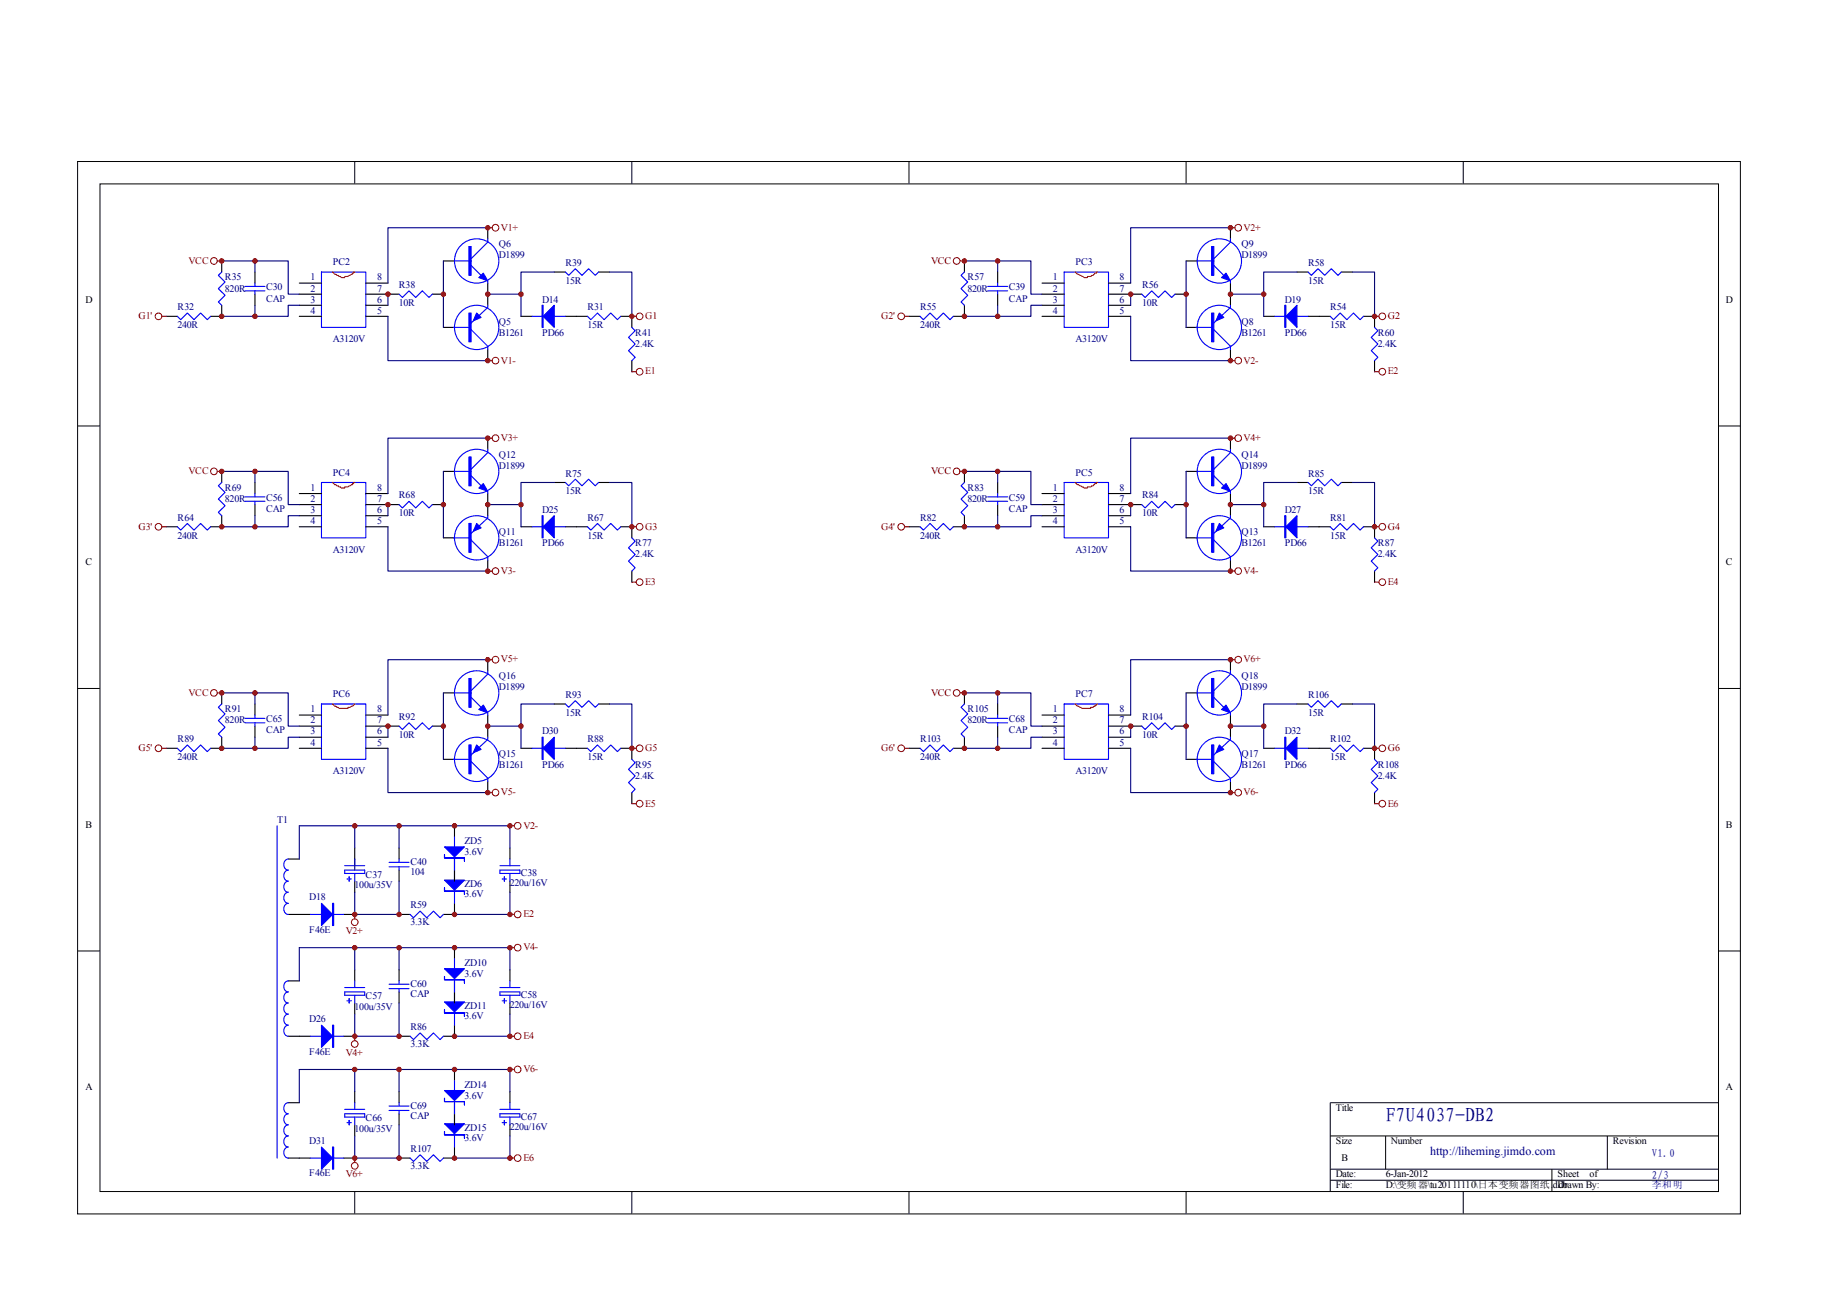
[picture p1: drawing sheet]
<svg xmlns="http://www.w3.org/2000/svg" width="297mm" height="210mm" viewBox="0 0 297 210" stroke-linecap="round" stroke-linejoin="round" font-family="sans-serif">
<g fill="none" stroke="#000" stroke-width=".16">
<path d="M12.6 26.3h270.4v171.1h-270.4zM16.3 29.9h263.1v163.8h-263.1zM57.7 26.2v3.6M102.7 26.2v3.6M147.8 26.2v3.6M192.8 26.2v3.6M237.9 26.2v3.6M12.6 69.3h3.6M279.3 69.3h3.7M12.6 111.9h3.6M279.3 111.9h3.7M12.6 154.6h3.6"/>
<path d="M279.3 154.6h3.7M279.3 179.3h-63v14.4M57.7 193.7v3.6M102.7 193.7v3.6M147.8 193.7v3.6M192.8 193.7v3.6M216.3 184.7h63M216.3 190.1h63M216.3 191.9h63M225.3 184.7v5.4M237.9 193.7v3.6M252.3 190.1v3.6"/>
<path d="M261.3 184.7v5.4"/>
</g>
<g fill="none" stroke="#00f" stroke-width=".18">
<path d="M79.3 38.8v.6l-2.7 2.7M200.1 38.8v.6l-2.8 2.7M28.8 51.4l.6 .6 1.1-1.1 1 1.1 1.1-1.1 1.1 1.1 .5-.6M36 44.2l-.5 .6 1.1 1.1-1.1 1 1.1 1.1-1.1 1.1 .5 .5M39.8 46.6h3.3M39.8 47.3h3.3M41.4 46v.6M41.4 47.3v.5M52.3 44.2h7.2v9h-7.2zM64.9 47.8l.5 .6 1.1-1.1 1.1 1.1 1.1-1.1 1 1.1 .6-.6M73.7 53.2h2.5M73.9 42.4h2.7"/>
<path d="M76.6 53.6l2.7 2.7v.5M76.6 43.2l1.6 1.6M79.3 49.6v.4l-2.7 2.5M79.3 45.7v.3M86.5 51.4h5.4M91.9 44.2l.6 .6 1-1.1 1.1 1.1 1.1-1.1 1.1 1.1 .5-.6M95.5 51.4l.6 .6 1-1.1 1.1 1.1 1.1-1.1 1.1 1.1 .5-.6M102.7 53.2l.6 .6-1.1 1.1 1.1 1-1.1 1.1 1.1 1.1-.6 .5M149.6 51.4l.5 .6 1.1-1.1 1.1 1.1 1.1-1.1 1.1 1.1 .5-.6M156.8 44.2l-.5 .6 1 1.1-1 1 1 1.1-1 1.1 .5 .5M160.6 46.6h3.2M160.6 47.3h3.2"/>
<path d="M162.2 46v.6M162.2 47.3v.5M173 44.2h7.2v9h-7.2zM185.6 47.8l.6 .6 1.1-1.1 1 1.1 1.1-1.1 1.1 1.1 .5-.6M194.5 53.2h2.5M194.6 42.4h2.7M197.3 53.6l2.8 2.7v.5M197.3 43.2l1.7 1.6M200.1 49.6v.4l-2.8 2.5M200.1 45.7v.3M207.3 51.4h5.4M212.7 44.2l.5 .6 1.1-1.1 1.1 1.1 1.1-1.1 1 1.1 .6-.6"/>
<path d="M216.3 51.4l.5 .6 1.1-1.1 1.1 1.1 1.1-1.1 1 1.1 .6-.6M223.5 53.2l.5 .6-1.1 1.1 1.1 1-1.1 1.1 1.1 1.1-.5 .5M36 78.4l-.5 .6 1.1 1.1-1.1 1 1.1 1.1-1.1 1.1 .5 .5M52.3 78.4h7.2v9h-7.2zM73.9 76.6h2.7M76.6 77.4l1.6 1.6M79.3 73v.6l-2.7 2.7M79.3 79.9v.3M91.9 78.4l.6 .6 1-1.1 1.1 1.1 1.1-1.1 1.1 1.1 .5-.6M156.8 78.4l-.5 .6 1 1.1-1 1 1 1.1-1 1.1 .5 .5M173 78.4h7.2v9h-7.2zM194.6 76.6h2.7"/>
<path d="M197.3 77.4l1.7 1.6M200.1 73v.6l-2.8 2.7M200.1 79.9v.3M212.7 78.4l.5 .6 1.1-1.1 1.1 1.1 1.1-1.1 1 1.1 .6-.6M28.8 85.6l.6 .6 1.1-1.1 1 1.1 1.1-1.1 1.1 1.1 .5-.6M39.8 80.8h3.3M39.8 81.5h3.3M41.4 80.2v.6M41.4 81.5v.5M64.9 82l.5 .6 1.1-1.1 1.1 1.1 1.1-1.1 1 1.1 .6-.6M73.7 87.4h2.5M76.6 87.8l2.7 2.7v.6"/>
<path d="M79.3 83.8v.4l-2.7 2.5M86.5 85.6h5.4M95.5 85.6l.6 .6 1-1.1 1.1 1.1 1.1-1.1 1.1 1.1 .5-.6M102.7 87.4l.6 .6-1.1 1.1 1.1 1.1-1.1 1 1.1 1.1-.6 .6M149.6 85.6l.5 .6 1.1-1.1 1.1 1.1 1.1-1.1 1.1 1.1 .5-.6M160.6 80.8h3.2M160.6 81.5h3.2M162.2 80.2v.6M162.2 81.5v.5M185.6 82l.6 .6 1.1-1.1 1 1.1 1.1-1.1 1.1 1.1 .5-.6M194.5 87.4h2.5M197.3 87.8l2.8 2.7v.6"/>
<path d="M200.1 83.8v.4l-2.8 2.5M207.3 85.6h5.4M216.3 85.6l.5 .6 1.1-1.1 1.1 1.1 1.1-1.1 1 1.1 .6-.6M223.5 87.4l.5 .6-1.1 1.1 1.1 1.1-1.1 1 1.1 1.1-.5 .6M36 114.5l-.5 .5 1.1 1.1-1.1 1.1 1.1 1-1.1 1.1 .5 .6M39.8 116.8h3.3M39.8 117.5h3.3M41.4 116.3v.5M41.4 117.5v.6M52.3 114.5h7.2v9h-7.2zM64.9 118.1l.5 .5 1.1-1.1 1.1 1.1 1.1-1.1 1 1.1 .6-.5M73.9 112.7h2.7"/>
<path d="M76.6 113.4l1.6 1.6M79.3 109.1v.5l-2.7 2.7M79.3 119.9v.3l-2.7 2.5M79.3 115.9v.4M91.9 114.5l.6 .5 1-1.1 1.1 1.1 1.1-1.1 1.1 1.1 .5-.5M156.8 114.5l-.5 .5 1 1.1-1 1.1 1 1-1 1.1 .5 .6M160.6 116.8h3.2M160.6 117.5h3.2M162.2 116.3v.5M162.2 117.5v.6M173 114.5h7.2v9h-7.2zM185.6 118.1l.6 .5 1.1-1.1 1 1.1 1.1-1.1 1.1 1.1 .5-.5"/>
<path d="M194.6 112.7h2.7M197.3 113.4l1.7 1.6M200.1 109.1v.5l-2.8 2.7M200.1 119.9v.3l-2.8 2.5M200.1 115.9v.4M212.7 114.5l.5 .5 1.1-1.1 1.1 1.1 1.1-1.1 1 1.1 .6-.5M28.8 121.7l.6 .5 1.1-1.1 1 1.1 1.1-1.1 1.1 1.1 .5-.5M45.1 134.3v54M46.9 139.7a.93 .93 0 0 0-.8 .9 .93 .93 0 0 0 .8 .9 .92 .92 0 0 0-.8 .9 .92 .92 0 0 0 .8 .9 .92 .92 0 0 0-.8 .9 .92 .92 0 0 0 .8 .9 .93 .93 0 0 0-.8 .9 .93 .93 0 0 0 .8 .9 .92 .92 0 0 0-.8 .9 .92 .92 0 0 0 .8 .9M57.7 139.7v1.1M64.9 139.7v.5M73.7 123.5h2.5"/>
<path d="M73.9 136.1v10.8M76.6 123.8l2.7 2.7v.6M82.9 139.7v1.1M86.5 121.7h5.4M95.5 121.7l.6 .5 1-1.1 1.1 1.1 1.1-1.1 1.1 1.1 .5-.5M102.7 123.5l.6 .5-1.1 1.1 1.1 1.1-1.1 1 1.1 1.1-.6 .6M149.6 121.7l.5 .5 1.1-1.1 1.1 1.1 1.1-1.1 1.1 1.1 .5-.5M194.5 123.5h2.5M197.3 123.8l2.8 2.7v.6M207.3 121.7h5.4M216.3 121.7l.5 .5 1.1-1.1 1.1 1.1 1.1-1.1 1 1.1 .6-.5M223.5 123.5l.5 .5-1.1 1.1 1.1 1.1-1.1 1 1.1 1.1-.5 .6"/>
<path d="M46.9 159.5a.92 .92 0 0 0-.8 .9 .92 .92 0 0 0 .8 .9 .92 .92 0 0 0-.8 .9 .92 .92 0 0 0 .8 .9 .93 .93 0 0 0-.8 .9 .93 .93 0 0 0 .8 .9 .92 .92 0 0 0-.8 .9 .92 .92 0 0 0 .8 .9 .92 .92 0 0 0-.8 .9 .92 .92 0 0 0 .8 .9M50.5 148.7h5.4M56 141.5h3.3v.5h-3.3zM56 140.8h3.3M56.4 142.9h.7M56.8 142.6v.7M57.7 142v1.3M57.7 159.5v1.1M63.3 140.2h3.2M63.3 140.9h3.2M64.9 140.9v.6M64.9 159.5v.5"/>
<path d="M66.7 148.7l.5 .5 1.1-1.1 1.1 1.1 1.1-1.1 1 1.1 .6-.5M73.9 155.9v10.8M81.3 140.8h3.2M81.3 141.5h3.2v.5h-3.2zM81.6 142.9h.8M82 142.6v.7M82.9 142v1.3M82.9 159.5v1.1M46.9 179.3a.93 .93 0 0 0-.8 .9 .93 .93 0 0 0 .8 .9 .92 .92 0 0 0-.8 .9 .92 .92 0 0 0 .8 .9 .92 .92 0 0 0-.8 .9 .92 .92 0 0 0 .8 .9 .92 .92 0 0 0-.8 .9 .92 .92 0 0 0 .8 .9 .92 .92 0 0 0-.8 .9 .92 .92 0 0 0 .8 .9M50.5 168.5h5.4M56 161.3h3.3v.5h-3.3zM56 160.6h3.3"/>
<path d="M56.4 162.7h.7M56.8 162.4v.7M57.7 161.8v1.3M57.7 179.3v1.1M63.3 160h3.2M63.3 160.7h3.2M63.3 179.8h3.2M64.9 160.7v.6M64.9 179.3v.5M66.7 168.5l.5 .5 1.1-1.1 1.1 1.1 1.1-1.1 1 1.1 .6-.5M73.9 175.7v10.8M81.3 161.3h3.2v.5h-3.2z"/>
<path d="M81.3 160.6h3.2M81.6 162.7h.8M82 162.4v.7M82.9 161.8v1.3M82.9 179.3v1.1M50.5 188.3h5.4M56 181.1h3.3v.5h-3.3zM56 180.4h3.3M56.4 182.5h.7M56.8 182.2v.7M57.7 181.6v1.3M63.3 180.5h3.2"/>
<path d="M64.9 180.5v.6M66.7 188.3l.5 .5 1.1-1 1.1 1 1.1-1 1 1 .6-.5M81.3 181.1h3.2v.5h-3.2zM81.3 180.4h3.2M81.6 182.5h.8M82 182.2v.7M82.9 181.6v1.3"/>
<circle cx="77.5" cy="42.4" r="3.6"/>
<circle cx="77.5" cy="53.2" r="3.6"/>
<circle cx="198.2" cy="42.4" r="3.6"/>
<circle cx="198.2" cy="53.2" r="3.6"/>
<circle cx="77.5" cy="76.6" r="3.6"/>
<circle cx="198.2" cy="76.6" r="3.6"/>
<circle cx="77.5" cy="87.5" r="3.6"/>
<circle cx="198.2" cy="87.5" r="3.6"/>
<circle cx="77.5" cy="112.7" r="3.6"/>
<circle cx="198.2" cy="112.7" r="3.6"/>
<circle cx="77.5" cy="123.5" r="3.6"/>
<circle cx="198.2" cy="123.5" r="3.6"/>
</g>
<g fill="none" stroke="#000" stroke-width=".18">
<path d="M79.3 37v1.8M200.1 37v1.8M27 51.4h1.8M36 49.6v1.8h-1.8M36 42.4v1.8M41.4 44.2v1.8M41.4 47.8v1.8M48.7 46h3.6M48.7 47.8h3.6M48.7 49.6h3.6M48.7 51.4h3.6M59.5 46h3.6"/>
<path d="M59.5 47.8h5.4M59.5 49.6h3.6M59.5 51.4h3.6M70.3 47.8h1.8M72.1 42.4h1.8M72.1 53.2h1.8M79.3 46v3.6M79.3 56.8v1.8M84.7 51.4h1.8M90.1 44.2h1.8M91.9 51.4h3.6M97.3 44.2h1.8"/>
<path d="M100.9 51.4h1.8v1.8M102.7 58.6v1.8M147.8 51.4h1.8M156.8 49.6v1.8h-1.8M156.8 42.4v1.8M162.2 44.2v1.8M162.2 47.8v1.8M169.4 46h3.6M169.4 47.8h3.6M169.4 49.6h3.6M169.4 51.4h3.6M180.2 46h3.6"/>
<path d="M180.2 47.8h5.4M180.2 49.6h3.6M180.2 51.4h3.6M191 47.8h1.8M192.8 42.4h1.8M192.8 53.2h1.8M200.1 46v3.6M200.1 56.8v1.8M205.5 51.4h1.8M210.9 44.2h1.8M212.7 51.4h3.6M218.1 44.2h1.8"/>
<path d="M221.7 51.4h1.8v1.8M223.5 58.6v1.8M36 76.6v1.8M41.4 78.4v1.8M72.1 76.6h1.8M79.3 71.2v1.8M90.1 78.4h1.8M97.3 78.4h1.8M156.8 76.6v1.8M162.2 78.4v1.8M192.8 76.6h1.8M200.1 71.2v1.8"/>
<path d="M210.9 78.4h1.8M218.1 78.4h1.8M27 85.6h1.8M36 83.8v1.8h-1.8M41.4 82v1.8M48.7 80.2h3.6M48.7 82h3.6M48.7 83.8h3.6M48.7 85.6h3.6M59.5 80.2h3.6M59.5 82h5.4M59.5 83.8h3.6"/>
<path d="M59.5 85.6h3.6M70.3 82h1.8M72.1 87.4h1.8M79.3 80.2v3.6M79.3 91.1v1.8M84.7 85.6h1.8M91.9 85.6h3.6M100.9 85.6h1.8v1.8M102.7 92.9v1.8M147.8 85.6h1.8M156.8 83.8v1.8h-1.8M162.2 82v1.8"/>
<path d="M169.4 80.2h3.6M169.4 82h3.6M169.4 83.8h3.6M169.4 85.6h3.6M180.2 80.2h3.6M180.2 82h5.4M180.2 83.8h3.6M180.2 85.6h3.6M191 82h1.8M192.8 87.4h1.8M200.1 80.2v3.6M200.1 91.1v1.8"/>
<path d="M205.5 85.6h1.8M212.7 85.6h3.6M221.7 85.6h1.8v1.8M223.5 92.9v1.8M36 112.7v1.8M36 119.9v1.8h-1.8M41.4 114.5v1.8M41.4 118.1v1.8M48.7 116.3h3.6M48.7 118.1h3.6M48.7 119.9h3.6M59.5 116.3h3.6"/>
<path d="M59.5 118.1h5.4M59.5 119.9h3.6M70.3 118.1h1.8M72.1 112.7h1.8M79.3 107.3v1.8M79.3 116.3v3.6M90.1 114.5h1.8M97.3 114.5h1.8M156.8 119.9v1.8h-1.8M156.8 112.7v1.8M162.2 114.5v1.8M162.2 118.1v1.8"/>
<path d="M169.4 116.3h3.6M169.4 118.1h3.6M169.4 119.9h3.6M180.2 116.3h3.6M180.2 118.1h5.4M180.2 119.9h3.6M191 118.1h1.8M192.8 112.7h1.8M200.1 107.3v1.8M200.1 116.3v3.6M210.9 114.5h1.8M218.1 114.5h1.8"/>
<path d="M27 121.7h1.8M46.9 139.7h1.8M48.7 121.7h3.6M57.7 137.9v1.8M59.5 121.7h3.6M64.9 137.9v1.8M72.1 123.5h1.8M73.9 134.3v1.8M73.9 139.7v3.6M79.3 127.1v1.8M82.9 137.9v1.8M84.7 121.7h1.8"/>
<path d="M91.9 121.7h3.6M100.9 121.7h1.8v1.8M102.7 128.9v1.8M147.8 121.7h1.8M169.4 121.7h3.6M180.2 121.7h3.6M192.8 123.5h1.8M200.1 127.1v1.8M205.5 121.7h1.8M212.7 121.7h3.6M221.7 121.7h1.8v1.8M223.5 128.9v1.8"/>
<path d="M46.9 148.7h3.6M46.9 159.5h1.8M55.9 148.7h1.8M57.7 143.3v1.8M57.7 157.7v1.8M64.9 148.7h1.8M64.9 141.5v1.8M64.9 157.7v1.8M73.9 146.9v1.8h-1.8M73.9 154.1v1.8M73.9 159.5v3.6M82.9 143.3v1.8"/>
<path d="M82.9 157.7v1.8M46.9 168.5h3.6M46.9 179.3h1.8M55.9 168.5h1.8M57.7 163.1v1.8M57.7 177.5v1.8M64.9 161.3v1.8M64.9 177.5v1.8M64.9 168.5h1.8M73.9 166.7v1.8h-1.8M73.9 173.9v1.8M73.9 179.3v3.6"/>
<path d="M82.9 163.1v1.8M82.9 177.5v1.8M46.9 188.3h3.6M55.9 188.3h1.8M57.7 182.9v1.8M64.9 181.1v1.8M64.9 188.3h1.8M73.9 186.5v1.8h-1.8M82.9 182.9v1.8"/>
</g>
<path d="M54.1 44.2l.3 .4 1.1 .5h.5v-.1h.6l.7-.4v-.2h.2v-.2h.2M174.8 44.2l.4 .4 1.1 .5h.5v-.1h.5l.8-.6h.1v-.2h.2M54.1 78.4l.3 .4 1.1 .5h.5v-.1h.6l.7-.4v-.2h.2v-.2h.2M174.8 78.4l.4 .4 1.1 .5h.5v-.1h.5l.8-.6h.1v-.2h.2M54.1 114.5a2.07 2.07 0 0 0 1.6 .7h.9v-.2h.3l.8-.5M174.8 114.5a2.07 2.07 0 0 0 1.6 .7h.9v-.2h.4l.7-.5" fill="none" stroke="#f00" stroke-width=".18"/>
<g fill="none" stroke="#800000" stroke-width=".16">
<circle cx="80.6" cy="37" r=".54"/>
<circle cx="201.3" cy="37" r=".54"/>
<circle cx="25.8" cy="51.4" r=".54"/>
<circle cx="34.8" cy="42.4" r=".54"/>
<circle cx="80.6" cy="58.6" r=".54"/>
<circle cx="104" cy="51.4" r=".54"/>
<circle cx="146.5" cy="51.4" r=".54"/>
<circle cx="155.5" cy="42.4" r=".54"/>
<circle cx="201.3" cy="58.6" r=".54"/>
<circle cx="224.7" cy="51.4" r=".54"/>
<circle cx="34.8" cy="76.6" r=".54"/>
<circle cx="80.6" cy="71.2" r=".54"/>
<circle cx="104" cy="60.4" r=".54"/>
<circle cx="155.5" cy="76.6" r=".54"/>
<circle cx="201.3" cy="71.2" r=".54"/>
<circle cx="224.7" cy="60.4" r=".54"/>
<circle cx="25.8" cy="85.6" r=".54"/>
<circle cx="80.6" cy="92.9" r=".54"/>
<circle cx="104" cy="94.6" r=".54"/>
<circle cx="104" cy="85.6" r=".54"/>
<circle cx="146.5" cy="85.6" r=".54"/>
<circle cx="201.3" cy="92.9" r=".54"/>
<circle cx="224.7" cy="94.6" r=".54"/>
<circle cx="224.7" cy="85.6" r=".54"/>
<circle cx="34.8" cy="112.7" r=".54"/>
<circle cx="80.6" cy="107.3" r=".54"/>
<circle cx="155.5" cy="112.7" r=".54"/>
<circle cx="201.3" cy="107.3" r=".54"/>
<circle cx="25.8" cy="121.7" r=".54"/>
<circle cx="80.6" cy="128.9" r=".54"/>
<circle cx="84.2" cy="134.3" r=".54"/>
<circle cx="104" cy="130.7" r=".54"/>
<circle cx="104" cy="121.7" r=".54"/>
<circle cx="146.5" cy="121.7" r=".54"/>
<circle cx="201.3" cy="128.9" r=".54"/>
<circle cx="224.7" cy="130.7" r=".54"/>
<circle cx="224.7" cy="121.7" r=".54"/>
<circle cx="57.7" cy="149.9" r=".54"/>
<circle cx="84.2" cy="154.1" r=".54"/>
<circle cx="84.2" cy="148.7" r=".54"/>
<circle cx="57.7" cy="169.7" r=".54"/>
<circle cx="84.2" cy="173.9" r=".54"/>
<circle cx="84.2" cy="168.5" r=".54"/>
<circle cx="57.7" cy="189.6" r=".54"/>
<circle cx="84.2" cy="188.3" r=".54"/>
</g>
<g fill="none" stroke="#800000" stroke-width=".18">
<path d="M79.3 37h.7M200.1 37h.7M26.3 51.4h.7M35.3 42.4h.7M79.3 58.6h.7M102.7 51.4h.7M147.1 51.4h.7M156.1 42.4h.7M200.1 58.6h.7M223.5 51.4h.7M35.3 76.6h.7M79.3 71.2h.7"/>
<path d="M102.7 60.4h.7M156.1 76.6h.7M200.1 71.2h.7M223.5 60.4h.7M26.3 85.6h.7M79.3 92.9h.7M102.7 85.6h.7M102.7 94.7h.7M147.1 85.6h.7M200.1 92.9h.7M223.5 85.6h.7M223.5 94.7h.7"/>
<path d="M35.3 112.7h.7M79.3 107.3h.7M156.1 112.7h.7M200.1 107.3h.7M26.3 121.7h.7M79.3 128.9h.7M82.9 134.3h.7M102.7 121.7h.7M102.7 130.7h.7M147.1 121.7h.7M200.1 128.9h.7M223.5 121.7h.7"/>
<path d="M223.5 130.7h.7M57.7 148.7v.7M82.9 148.7h.7M82.9 154.1h.7M57.7 168.5v.7M82.9 168.5h.7M82.9 173.9h.7M57.7 188.3v.7M82.9 188.3h.7"/>
</g>
<g fill="none" stroke="#000080" stroke-width=".18">
<path d="M79.3 37h-16.2v9M200.1 37h-16.3v9M36 42.4h10.9v5.4h1.8M41.4 42.4v1.8M41.4 49.6v1.8M48.7 49.6h-1.8v1.8h-10.9M63.1 51.4v7.2h16.2M63.1 47.8v1.8M72.1 42.4v10.8M79.3 47.8h5.4M90.1 44.2h-5.4v7.2M99.1 44.2h3.6v7.2"/>
<path d="M156.8 42.4h10.8v5.4h1.8M162.2 42.4v1.8M162.2 49.6v1.8M169.4 49.6h-1.8v1.8h-10.8M183.8 51.4v7.2h16.3M183.8 47.8v1.8M192.8 42.4v10.8M200.1 47.8h5.4M210.9 44.2h-5.4v7.2M219.9 44.2h3.6v7.2M36 76.6h10.9v5.4h1.8M41.4 76.6v1.8"/>
<path d="M72.1 76.6v10.8M79.3 71.2h-16.2v9M90.1 78.4h-5.4v7.2M99.1 78.4h3.6v7.2M156.8 76.6h10.8v5.4h1.8M162.2 76.6v1.8M192.8 76.6v10.8M200.1 71.2h-16.3v9M210.9 78.4h-5.4v7.2M219.9 78.4h3.6v7.2M41.4 83.8v1.8M48.7 83.8h-1.8v1.8h-10.9"/>
<path d="M63.1 85.6v7.3h16.2M63.1 82v1.8M79.3 82h5.4M162.2 83.8v1.8M169.4 83.8h-1.8v1.8h-10.8M183.8 85.6v7.3h16.3M183.8 82v1.8M200.1 82h5.4M36 112.7h10.9v5.4h1.8M41.4 112.7v1.8M41.4 119.9v1.8M48.7 119.9h-1.8v1.8h-10.9"/>
<path d="M63.1 118.1v1.8M72.1 112.7v10.8M79.3 107.3h-16.2v9M79.3 118.1h5.4M90.1 114.5h-5.4v7.2M99.1 114.5h3.6v7.2M156.8 112.7h10.8v5.4h1.8M162.2 112.7v1.8M162.2 119.9v1.8M169.4 119.9h-1.8v1.8h-10.8M183.8 118.1v1.8M192.8 112.7v10.8"/>
<path d="M200.1 107.3h-16.3v9M200.1 118.1h5.4M210.9 114.5h-5.4v7.2M219.9 114.5h3.6v7.2M57.7 134.3v3.6M57.7 139.7v1.8M63.1 121.7v7.2h16.2M64.9 134.3v3.6M82.9 137.9v-3.6h-34.2v5.4M183.8 121.7v7.2h16.3M57.7 154.1v3.6M64.9 143.3v5.4h-7.2v-3.6"/>
<path d="M64.9 154.1v3.6M82.9 145.1v3.6h-9M82.9 157.7v-3.6h-34.2v5.4M57.7 173.9v3.6M64.9 163.1v5.4h-7.2v-3.6M64.9 173.9v3.6M82.9 164.9v3.6h-9M82.9 177.5v-3.6h-34.2v5.4M64.9 182.9v5.4h-7.2v-3.6M82.9 184.7v3.6h-9"/>
</g>
<g fill="#00f" stroke="#00f" stroke-width=".18">
<path d="M77.9 45.1l.7-.7 .7 1.3z"/>
<path d="M77.5 50.9l.7 .7-1.2 .6z"/>
<path d="M88.3 51.4l1.8-1.8v3.6z"/>
<path d="M52.3 146.9l1.8 1.8-1.8 1.8z"/>
<path d="M72.3 143.1h3.2l-1.6 1.6z"/>
<path d="M78.6 78.6l.7 1.3-1.4-.6z"/>
<path d="M77.5 85.1l.7 .7-1.2 .6z"/>
<path d="M88.3 85.6l1.8-1.8v3.6z"/>
<path d="M78.6 114.6l.7 1.3-1.4-.5z"/>
<path d="M77.5 121.1l.7 .7-1.2 .6z"/>
<path d="M88.3 121.7l1.8-1.8v3.6z"/>
<path d="M198.6 45.1l.7-.7 .8 1.3z"/>
<path d="M198.2 50.9l.8 .7-1.3 .6z"/>
<path d="M209.1 51.4l1.8-1.8v3.6z"/>
<path d="M198.6 79.3l.7-.7 .8 1.3z"/>
<path d="M198.2 85.1l.8 .7-1.3 .6z"/>
<path d="M209.1 85.6l1.8-1.8v3.6z"/>
<path d="M198.6 115.4l.7-.8 .8 1.3z"/>
<path d="M198.2 121.1l.8 .7-1.3 .6z"/>
<path d="M209.1 121.7l1.8-1.8v3.6z"/>
<path d="M72.3 137.7h3.2l-1.6 1.6z"/>
<path d="M52.3 166.7l1.8 1.8-1.8 1.8z"/>
<path d="M72.3 162.9h3.2l-1.6 1.6z"/>
<path d="M72.3 157.5h3.2l-1.6 1.6z"/>
<path d="M52.3 186.5l1.8 1.8-1.8 1.8z"/>
<path d="M72.3 182.7h3.2l-1.6 1.6z"/>
<path d="M72.3 177.3h3.2l-1.6 1.6z"/>
<path d="M76.2 40.1h.4v4.7h-.4z" fill-rule="evenodd"/>
<path d="M76.2 50.9h.4v4.7h-.4z" fill-rule="evenodd"/>
<path d="M88.1 49.6h.2v3.6h-.2z" fill-rule="evenodd"/>
<path d="M54.1 146.9h.1v3.6h-.1z" fill-rule="evenodd"/>
<path d="M72.3 144.4v.5h3.2v.5v-.5h-3.2z" fill-rule="evenodd"/>
<path d="M76.2 74.3h.4v4.7h-.4z" fill-rule="evenodd"/>
<path d="M76.2 85.1h.4v4.7h-.4z" fill-rule="evenodd"/>
<path d="M88.1 83.8h.2v3.6h-.2z" fill-rule="evenodd"/>
<path d="M76.2 110.3h.4v4.7h-.4z" fill-rule="evenodd"/>
<path d="M76.2 121.1h.4v4.7h-.4z" fill-rule="evenodd"/>
<path d="M88.1 119.9h.2v3.6h-.2z" fill-rule="evenodd"/>
<path d="M197 40.1h.3v4.7h-.3z" fill-rule="evenodd"/>
<path d="M197 50.9h.3v4.7h-.3z" fill-rule="evenodd"/>
<path d="M208.9 49.6h.2v3.6h-.2z" fill-rule="evenodd"/>
<path d="M197 74.3h.3v4.7h-.3z" fill-rule="evenodd"/>
<path d="M197 85.1h.3v4.7h-.3z" fill-rule="evenodd"/>
<path d="M208.9 83.8h.2v3.6h-.2z" fill-rule="evenodd"/>
<path d="M197 110.3h.3v4.7h-.3z" fill-rule="evenodd"/>
<path d="M197 121.1h.3v4.7h-.3z" fill-rule="evenodd"/>
<path d="M208.9 119.9h.2v3.6h-.2z" fill-rule="evenodd"/>
<path d="M72.3 139v.5h3.2v.5v-.5h-3.2z" fill-rule="evenodd"/>
<path d="M54.1 166.7h.1v3.6h-.1z" fill-rule="evenodd"/>
<path d="M72.3 164.2v.5h3.2v.5v-.5h-3.2z" fill-rule="evenodd"/>
<path d="M72.3 158.8v.5h3.2v.5v-.5h-3.2z" fill-rule="evenodd"/>
<path d="M54.1 186.5h.1v3.6h-.1z" fill-rule="evenodd"/>
<path d="M72.3 184v.5h3.2v.6v-.6h-3.2z" fill-rule="evenodd"/>
<path d="M72.3 178.6v.5h3.2v.6v-.6h-3.2z" fill-rule="evenodd"/>
</g>
<g fill="#800000" stroke="#800000" stroke-width=".16">
<circle cx="63.1" cy="47.8" r=".36"/>
<circle cx="36" cy="51.4" r=".36"/>
<circle cx="36" cy="42.4" r=".36"/>
<circle cx="41.4" cy="51.4" r=".36"/>
<circle cx="41.4" cy="42.4" r=".36"/>
<circle cx="72.1" cy="47.8" r=".36"/>
<circle cx="102.7" cy="51.4" r=".36"/>
<circle cx="79.3" cy="37" r=".36"/>
<circle cx="79.3" cy="58.6" r=".36"/>
<circle cx="79.3" cy="47.8" r=".36"/>
<circle cx="84.7" cy="47.8" r=".36"/>
<circle cx="63.1" cy="82" r=".36"/>
<circle cx="36" cy="85.6" r=".36"/>
<circle cx="36" cy="76.6" r=".36"/>
<circle cx="41.4" cy="85.6" r=".36"/>
<circle cx="41.4" cy="76.6" r=".36"/>
<circle cx="72.1" cy="82" r=".36"/>
<circle cx="79.3" cy="82" r=".36"/>
<circle cx="84.7" cy="82" r=".36"/>
<circle cx="63.1" cy="118.1" r=".36"/>
<circle cx="36" cy="121.7" r=".36"/>
<circle cx="36" cy="112.7" r=".36"/>
<circle cx="41.4" cy="121.7" r=".36"/>
<circle cx="41.4" cy="112.7" r=".36"/>
<circle cx="72.1" cy="118.1" r=".36"/>
<circle cx="79.3" cy="118.1" r=".36"/>
<circle cx="84.7" cy="118.1" r=".36"/>
<circle cx="183.8" cy="47.8" r=".36"/>
<circle cx="156.8" cy="51.4" r=".36"/>
<circle cx="156.8" cy="42.4" r=".36"/>
<circle cx="162.2" cy="51.4" r=".36"/>
<circle cx="162.2" cy="42.4" r=".36"/>
<circle cx="192.8" cy="47.8" r=".36"/>
<circle cx="200" cy="47.8" r=".36"/>
<circle cx="205.5" cy="47.8" r=".36"/>
<circle cx="183.8" cy="82" r=".36"/>
<circle cx="156.8" cy="85.6" r=".36"/>
<circle cx="156.8" cy="76.6" r=".36"/>
<circle cx="162.2" cy="85.6" r=".36"/>
<circle cx="162.2" cy="76.6" r=".36"/>
<circle cx="192.8" cy="82" r=".36"/>
<circle cx="200" cy="82" r=".36"/>
<circle cx="205.5" cy="82" r=".36"/>
<circle cx="183.8" cy="118.1" r=".36"/>
<circle cx="156.8" cy="121.7" r=".36"/>
<circle cx="156.8" cy="112.7" r=".36"/>
<circle cx="162.2" cy="121.7" r=".36"/>
<circle cx="162.2" cy="112.7" r=".36"/>
<circle cx="192.8" cy="118.1" r=".36"/>
<circle cx="200" cy="118.1" r=".36"/>
<circle cx="205.5" cy="118.1" r=".36"/>
<circle cx="102.7" cy="85.6" r=".36"/>
<circle cx="102.7" cy="121.7" r=".36"/>
<circle cx="79.3" cy="107.3" r=".36"/>
<circle cx="79.3" cy="128.9" r=".36"/>
<circle cx="79.3" cy="71.2" r=".36"/>
<circle cx="79.3" cy="92.9" r=".36"/>
<circle cx="200" cy="37" r=".36"/>
<circle cx="200" cy="58.6" r=".36"/>
<circle cx="223.5" cy="51.4" r=".36"/>
<circle cx="200" cy="71.2" r=".36"/>
<circle cx="200" cy="92.9" r=".36"/>
<circle cx="223.5" cy="85.6" r=".36"/>
<circle cx="200" cy="107.3" r=".36"/>
<circle cx="200" cy="128.9" r=".36"/>
<circle cx="223.5" cy="121.7" r=".36"/>
<circle cx="82.9" cy="134.3" r=".36"/>
<circle cx="73.9" cy="134.3" r=".36"/>
<circle cx="57.7" cy="134.3" r=".36"/>
<circle cx="57.7" cy="148.7" r=".36"/>
<circle cx="64.9" cy="148.7" r=".36"/>
<circle cx="64.9" cy="134.3" r=".36"/>
<circle cx="73.9" cy="148.7" r=".36"/>
<circle cx="82.9" cy="148.7" r=".36"/>
<circle cx="82.9" cy="154.1" r=".36"/>
<circle cx="73.9" cy="154.1" r=".36"/>
<circle cx="64.9" cy="154.1" r=".36"/>
<circle cx="64.9" cy="168.5" r=".36"/>
<circle cx="57.7" cy="168.5" r=".36"/>
<circle cx="57.7" cy="154.1" r=".36"/>
<circle cx="73.9" cy="168.5" r=".36"/>
<circle cx="82.9" cy="168.5" r=".36"/>
<circle cx="82.9" cy="173.9" r=".36"/>
<circle cx="73.9" cy="173.9" r=".36"/>
<circle cx="57.7" cy="173.9" r=".36"/>
<circle cx="64.9" cy="173.9" r=".36"/>
<circle cx="64.9" cy="188.3" r=".36"/>
<circle cx="57.7" cy="188.3" r=".36"/>
<circle cx="73.9" cy="188.3" r=".36"/>
<circle cx="82.9" cy="188.3" r=".36"/>
</g>
<text font-size="3.2" fill="#000080" x="225.3" y="182.5">F7U4037-DB2</text>
<text font-size="2" fill="#000080" x="232.5" y="187.8">http://liheming.jimdo.com</text>
<g font-size="1.8" fill="#000080">
<text x="268.6" y="188.1">V1.0</text>
<text x="268.6" y="191.6">2/3</text>
</g>
<g font-size="1.6" fill="#000080">
<text x="81.1" y="40.1">Q6</text>
<text x="201.8" y="40.1">Q9</text>
<text x="36.6" y="45.6">R35</text>
<text x="36.6" y="47.4">820R</text>
<text x="43.3" y="47.2">C30</text>
<text x="50.5" y="45.6">1</text>
<text x="50.5" y="47.4">2</text>
<text x="54.1" y="43">PC2</text>
<text x="61.3" y="47.4">7</text>
<text x="61.3" y="45.6">8</text>
<text x="64.9" y="46.8">R38</text>
<text x="81.1" y="42">D1899</text>
<text x="91.9" y="43.3">R39</text>
<text x="91.9" y="46.2">15R</text>
<text x="157.3" y="45.6">R57</text>
<text x="157.3" y="47.4">820R</text>
<text x="164" y="47.2">C39</text>
<text x="171.2" y="45.6">1</text>
<text x="171.2" y="47.4">2</text>
<text x="174.8" y="43">PC3</text>
<text x="182" y="47.4">7</text>
<text x="182" y="45.6">8</text>
<text x="185.7" y="46.8">R56</text>
<text x="201.8" y="42">D1899</text>
<text x="212.7" y="43.3">R58</text>
<text x="212.7" y="46.2">15R</text>
<text x="28.9" y="50.5">R32</text>
<text x="28.9" y="53.4">240R</text>
<text x="43.3" y="49">CAP</text>
<text x="50.5" y="49.2">3</text>
<text x="50.5" y="51">4</text>
<text x="61.3" y="51">5</text>
<text x="61.3" y="49.2">6</text>
<text x="64.9" y="49.7">10R</text>
<text x="81.1" y="52.8">Q5</text>
<text x="88.1" y="49.2">D14</text>
<text x="95.5" y="50.5">R31</text>
<text x="95.5" y="53.4">15R</text>
<text x="149.6" y="50.5">R55</text>
<text x="149.6" y="53.4">240R</text>
<text x="164" y="49">CAP</text>
<text x="171.2" y="49.2">3</text>
<text x="171.2" y="51">4</text>
<text x="182" y="51">5</text>
<text x="182" y="49.2">6</text>
<text x="185.7" y="49.7">10R</text>
<text x="201.8" y="52.8">Q8</text>
<text x="208.9" y="49.2">D19</text>
<text x="216.2" y="50.5">R54</text>
<text x="216.2" y="53.4">15R</text>
<text x="54.1" y="55.6">A3120V</text>
<text x="81.1" y="54.6">B1261</text>
<text x="88.1" y="54.6">PD66</text>
<text x="103.3" y="54.6">R41</text>
<text x="103.3" y="56.4">2.4K</text>
<text x="174.8" y="55.6">A3120V</text>
<text x="201.8" y="54.6">B1261</text>
<text x="208.9" y="54.6">PD66</text>
<text x="224" y="54.6">R60</text>
<text x="224" y="56.4">2.4K</text>
<text x="54.1" y="77.3">PC4</text>
<text x="81.1" y="74.4">Q12</text>
<text x="81.1" y="76.2">D1899</text>
<text x="91.9" y="77.5">R75</text>
<text x="174.8" y="77.3">PC5</text>
<text x="201.8" y="74.4">Q14</text>
<text x="201.8" y="76.2">D1899</text>
<text x="212.7" y="77.5">R85</text>
<text x="36.6" y="79.8">R69</text>
<text x="36.6" y="81.6">820R</text>
<text x="43.3" y="81.5">C56</text>
<text x="43.3" y="83.2">CAP</text>
<text x="50.5" y="79.8">1</text>
<text x="50.5" y="81.6">2</text>
<text x="50.5" y="83.4">3</text>
<text x="61.3" y="83.4">6</text>
<text x="61.3" y="81.6">7</text>
<text x="61.3" y="79.8">8</text>
<text x="64.9" y="81">R68</text>
<text x="64.9" y="83.9">10R</text>
<text x="88.1" y="83.4">D25</text>
<text x="91.9" y="80.4">15R</text>
<text x="157.3" y="79.8">R83</text>
<text x="157.3" y="81.6">820R</text>
<text x="164" y="81.5">C59</text>
<text x="164" y="83.2">CAP</text>
<text x="171.2" y="79.8">1</text>
<text x="171.2" y="81.6">2</text>
<text x="171.2" y="83.4">3</text>
<text x="182" y="83.4">6</text>
<text x="182" y="81.6">7</text>
<text x="182" y="79.8">8</text>
<text x="185.7" y="81">R84</text>
<text x="185.7" y="83.9">10R</text>
<text x="208.9" y="83.4">D27</text>
<text x="212.7" y="80.4">15R</text>
<text x="28.9" y="84.7">R64</text>
<text x="28.9" y="87.6">240R</text>
<text x="50.5" y="85.2">4</text>
<text x="54.1" y="89.8">A3120V</text>
<text x="61.3" y="85.2">5</text>
<text x="81.1" y="87">Q11</text>
<text x="81.1" y="88.8">B1261</text>
<text x="88.1" y="88.8">PD66</text>
<text x="95.5" y="84.7">R67</text>
<text x="95.5" y="87.6">15R</text>
<text x="103.3" y="88.8">R77</text>
<text x="149.6" y="84.7">R82</text>
<text x="149.6" y="87.6">240R</text>
<text x="171.2" y="85.2">4</text>
<text x="174.8" y="89.8">A3120V</text>
<text x="182" y="85.2">5</text>
<text x="201.8" y="87">Q13</text>
<text x="201.8" y="88.8">B1261</text>
<text x="208.9" y="88.8">PD66</text>
<text x="216.2" y="84.7">R81</text>
<text x="216.2" y="87.6">15R</text>
<text x="224" y="88.8">R87</text>
<text x="103.3" y="90.6">2.4K</text>
<text x="224" y="90.6">2.4K</text>
<text x="54.1" y="113.3">PC6</text>
<text x="81.1" y="110.4">Q16</text>
<text x="81.1" y="112.2">D1899</text>
<text x="91.9" y="113.5">R93</text>
<text x="174.8" y="113.3">PC7</text>
<text x="201.8" y="110.4">Q18</text>
<text x="201.8" y="112.2">D1899</text>
<text x="212.7" y="113.5">R106</text>
<text x="36.6" y="115.8">R91</text>
<text x="36.6" y="117.6">820R</text>
<text x="43.3" y="117.4">C65</text>
<text x="43.3" y="119.2">CAP</text>
<text x="50.5" y="115.8">1</text>
<text x="50.5" y="117.6">2</text>
<text x="50.5" y="119.4">3</text>
<text x="61.3" y="119.4">6</text>
<text x="61.3" y="117.6">7</text>
<text x="61.3" y="115.8">8</text>
<text x="64.9" y="117.1">R92</text>
<text x="64.9" y="120">10R</text>
<text x="88.1" y="119.4">D30</text>
<text x="91.9" y="116.3">15R</text>
<text x="157.3" y="115.8">R105</text>
<text x="157.3" y="117.6">820R</text>
<text x="164" y="117.4">C68</text>
<text x="164" y="119.2">CAP</text>
<text x="171.2" y="115.8">1</text>
<text x="171.2" y="117.6">2</text>
<text x="171.2" y="119.4">3</text>
<text x="182" y="119.4">6</text>
<text x="182" y="117.6">7</text>
<text x="182" y="115.8">8</text>
<text x="185.7" y="117.1">R104</text>
<text x="185.7" y="120">10R</text>
<text x="208.9" y="119.4">D32</text>
<text x="212.7" y="116.3">15R</text>
<text x="28.9" y="120.7">R89</text>
<text x="28.9" y="123.5">240R</text>
<text x="50.5" y="121.3">4</text>
<text x="54.1" y="125.9">A3120V</text>
<text x="61.3" y="121.3">5</text>
<text x="81.1" y="123">Q15</text>
<text x="81.1" y="124.8">B1261</text>
<text x="88.1" y="124.8">PD66</text>
<text x="95.5" y="120.7">R88</text>
<text x="95.5" y="123.5">15R</text>
<text x="103.3" y="124.8">R95</text>
<text x="149.6" y="120.7">R103</text>
<text x="149.6" y="123.5">240R</text>
<text x="171.2" y="121.3">4</text>
<text x="174.8" y="125.9">A3120V</text>
<text x="182" y="121.3">5</text>
<text x="201.8" y="123">Q17</text>
<text x="201.8" y="124.8">B1261</text>
<text x="208.9" y="124.8">PD66</text>
<text x="216.2" y="120.7">R102</text>
<text x="216.2" y="123.5">15R</text>
<text x="224" y="124.8">R108</text>
<text x="103.3" y="126.6">2.4K</text>
<text x="224" y="126.6">2.4K</text>
<text x="45" y="133.8">T1</text>
<text x="75.5" y="137.3">ZD5</text>
<text x="59.4" y="142.7">C37</text>
<text x="66.7" y="140.6">C40</text>
<text x="66.7" y="142.3">104</text>
<text x="75.5" y="139">3.6V</text>
<text x="84.7" y="142.5">C38</text>
<text x="50.3" y="146.4">D18</text>
<text x="57.7" y="144.5">100u/35V</text>
<text x="66.7" y="147.7">R59</text>
<text x="75.5" y="144.3">ZD6</text>
<text x="75.5" y="145.9">3.6V</text>
<text x="82.9" y="144.1">220u/16V</text>
<text x="50.3" y="151.7">F46E</text>
<text x="66.7" y="150.4">3.3K</text>
<text x="66.7" y="160.5">C60</text>
<text x="75.5" y="157.1">ZD10</text>
<text x="75.5" y="158.8">3.6V</text>
<text x="50.3" y="166.2">D26</text>
<text x="57.7" y="164.3">100u/35V</text>
<text x="59.4" y="162.5">C57</text>
<text x="66.7" y="167.5">R86</text>
<text x="66.7" y="162.1">CAP</text>
<text x="75.5" y="164.1">ZD11</text>
<text x="75.5" y="165.7">3.6V</text>
<text x="82.9" y="163.9">220u/16V</text>
<text x="84.7" y="162.3">C58</text>
<text x="50.3" y="171.5">F46E</text>
<text x="66.7" y="170.2">3.3K</text>
<text x="75.5" y="176.9">ZD14</text>
<text x="75.5" y="178.7">3.6V</text>
<text x="57.7" y="184.1">100u/35V</text>
<text x="59.4" y="182.3">C66</text>
<text x="66.7" y="180.3">C69</text>
<text x="66.7" y="181.9">CAP</text>
<text x="75.5" y="183.9">ZD15</text>
<text x="75.5" y="185.5">3.6V</text>
<text x="82.9" y="183.7">220u/16V</text>
<text x="84.7" y="182">C67</text>
<text x="50.3" y="186">D31</text>
<text x="50.3" y="191.3">F46E</text>
<text x="66.7" y="187.3">R107</text>
<text x="66.7" y="190">3.3K</text>
<text x="268.6" y="193.2">李和明</text>
</g>
<g font-size="1.6" fill="#800000">
<text x="81.4" y="37.5">V1+</text>
<text x="202.2" y="37.5">V2+</text>
<text x="30.6" y="42.9">VCC</text>
<text x="151.4" y="42.9">VCC</text>
<text x="22.5" y="51.9">G1'</text>
<text x="104.9" y="51.9">G1</text>
<text x="143.3" y="51.9">G2'</text>
<text x="225.6" y="51.9">G2</text>
<text x="81.4" y="59.1">V1-</text>
<text x="202.2" y="59.1">V2-</text>
<text x="104.9" y="60.9">E1</text>
<text x="225.6" y="60.9">E2</text>
<text x="81.4" y="71.7">V3+</text>
<text x="202.2" y="71.7">V4+</text>
<text x="30.6" y="77.1">VCC</text>
<text x="151.4" y="77.1">VCC</text>
<text x="22.5" y="86.1">G3'</text>
<text x="104.9" y="86.1">G3</text>
<text x="143.3" y="86.1">G4'</text>
<text x="225.6" y="86.1">G4</text>
<text x="81.4" y="93.3">V3-</text>
<text x="104.9" y="95.1">E3</text>
<text x="202.2" y="93.3">V4-</text>
<text x="225.6" y="95.1">E4</text>
<text x="81.4" y="107.7">V5+</text>
<text x="202.2" y="107.7">V6+</text>
<text x="30.6" y="113.1">VCC</text>
<text x="151.4" y="113.1">VCC</text>
<text x="22.5" y="122.1">G5'</text>
<text x="104.9" y="122.1">G5</text>
<text x="143.3" y="122.1">G6'</text>
<text x="225.6" y="122.1">G6</text>
<text x="81.4" y="129.3">V5-</text>
<text x="104.9" y="131.2">E5</text>
<text x="202.2" y="129.3">V6-</text>
<text x="225.6" y="131.2">E6</text>
<text x="85.1" y="134.7">V2-</text>
<text x="85.1" y="149.1">E2</text>
<text x="56.2" y="151.8">V2+</text>
<text x="85.1" y="154.5">V4-</text>
<text x="56.2" y="171.6">V4+</text>
<text x="85.1" y="168.9">E4</text>
<text x="85.1" y="174.3">V6-</text>
<text x="56.2" y="191.4">V6+</text>
<text x="85.1" y="188.7">E6</text>
</g>
<g font-size="1.6">
<text x="13.9" y="49.2">D</text>
<text x="280.6" y="49.2">D</text>
<text x="13.9" y="91.9">C</text>
<text x="280.6" y="91.9">C</text>
<text x="13.9" y="134.5">B</text>
<text x="280.6" y="134.5">B</text>
<text x="13.9" y="177.2">A</text>
<text x="280.6" y="177.2">A</text>
<text x="217.2" y="180.6">Title</text>
<text x="217.2" y="186">Size</text>
<text x="217.2" y="191.4">Date:</text>
<text x="218.1" y="188.7">B</text>
<text x="225.3" y="191.4">6-Jan-2012</text>
<text x="226.1" y="186">Number</text>
<text x="253.2" y="191.4">Sheet</text>
<text x="258.4" y="191.4">of</text>
<text x="262.2" y="186">Revision</text>
<text x="217.2" y="193.2">File:</text>
<text x="225.3" y="193.2">D:\变频器\tu20111110\日本变频器图纸.</text>
<text x="252.5" y="193.2">ddb</text>
<text x="253.2" y="193.2">Drawn By:</text>
</g>
</svg>
